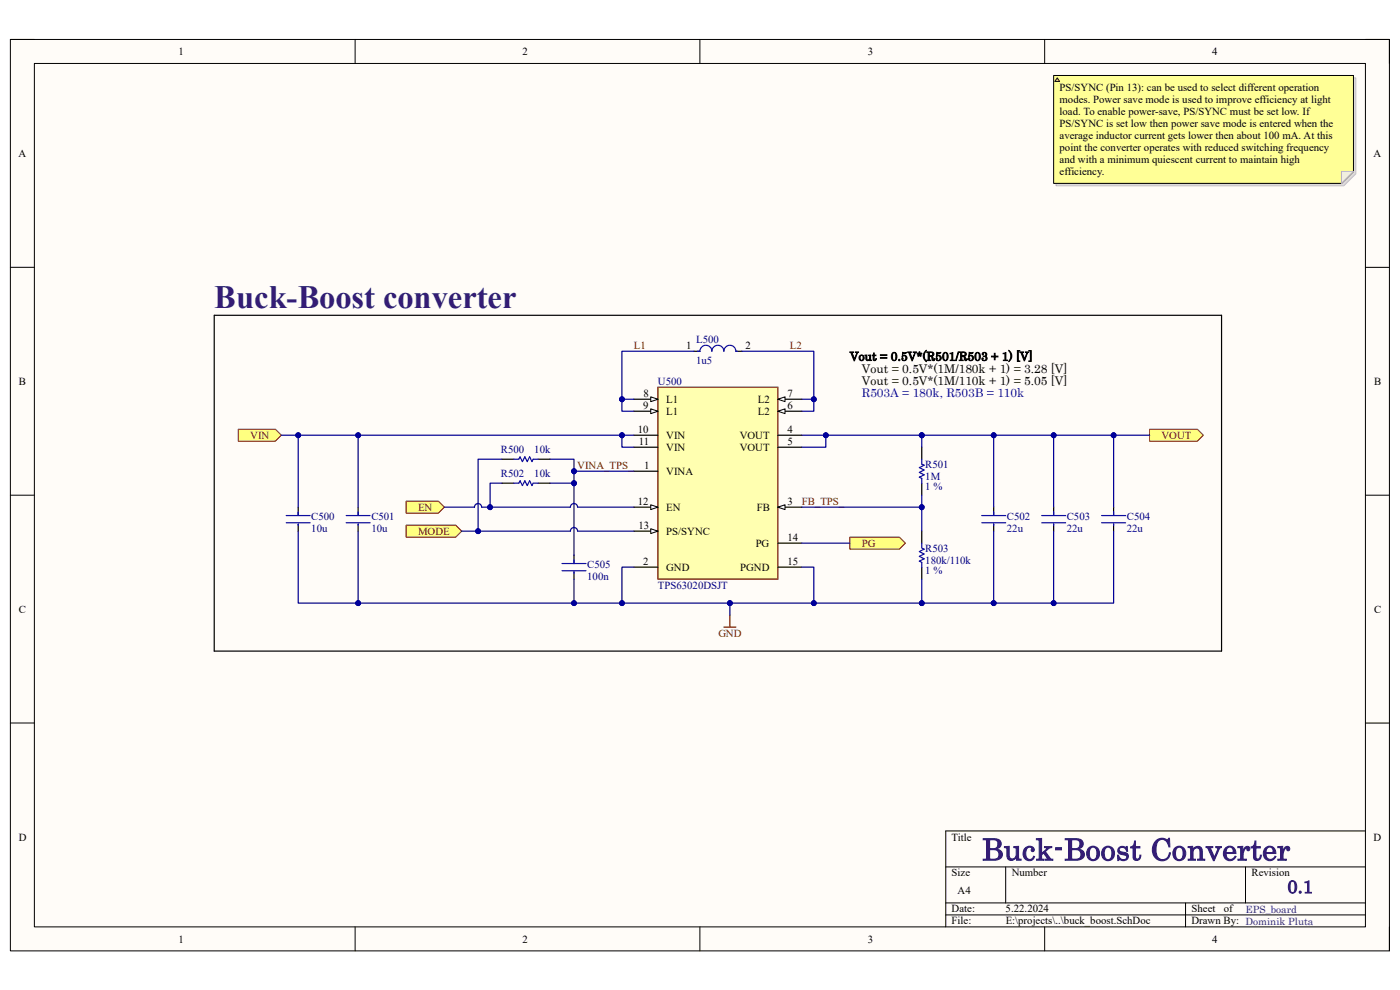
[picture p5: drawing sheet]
<svg xmlns="http://www.w3.org/2000/svg" width="297mm" height="210mm" viewBox="0 0 297 210" stroke-linecap="round" stroke-linejoin="round" font-family="sans-serif">
<path d="M2.2 8.4h292.6v193.3h-292.6z" fill-rule="evenodd" fill="#fffcf8"/>
<path d="M2.2 8.4h292.6v193.3h-292.6z" fill="none" stroke="#000" stroke-width=".21"/>
<path d="M7.3 13.5h282.4v183.1h-282.4z" fill-rule="evenodd" fill="#fffcf8"/>
<g fill="none" stroke="#000" stroke-width=".21">
<path d="M2.2 8.4h5.1M7.3 13.5h282.4v183.1h-282.4zM75.3 8.4v5.1M148.5 8.4v5.1M221.6 8.4v5.1M289.7 8.4h5.1v5.1M2.2 56.7h5.1M289.7 56.7h5.1M2.2 105h5.1M289.7 105.1h5.1M2.2 153.4h5.1M289.7 153.4h5.1"/>
<path d="M289.7 176.3h-89.1v20.3M75.3 196.6v5.1M148.5 196.6v5.1M200.6 183.9h89.1M200.6 191.5h89.1M200.6 194.1h89.1M213.4 183.9v7.6M221.6 196.6v5.1M251.5 191.5v5.1M264.2 183.9v7.6M294.8 196.6v5.1"/>
</g>
<path d="M153.6 133h2.5M154.8 130.5v2.5" fill="none" stroke="#800000" stroke-width=".25"/>
<path d="M195.5 94.9v2.5M195.5 102.5v2.6M195.5 112.7v2.5M195.5 120.3v2.6" fill="none" stroke="#000" stroke-width=".25"/>
<path d="M195.5 97.4v1l.6 .3-1.1 .5 1.1 .5-1.1 .5 1.1 .5-1.1 .5 .5 .3v1M195.5 115.2v1l.6 .3-1.1 .5 1.1 .5-1.1 .5 1.1 .5-1.1 .5 .5 .3v1" fill="none" stroke="#00f" stroke-width=".25"/>
<path d="M50.5 91.1h7.9l1.3 1.2-1.3 1.3h-7.9z" fill-rule="evenodd" fill="#ffff80"/>
<path d="M50.5 91.1h7.9l1.3 1.2-1.3 1.3h-7.9z" fill="none" stroke="#800000" stroke-width=".21"/>
<path d="M86.2 106.3h6.8l1.3 1.3-1.3 1.3h-6.8z" fill-rule="evenodd" fill="#ffff80"/>
<path d="M86.2 106.3h6.8l1.3 1.3-1.3 1.3h-6.8z" fill="none" stroke="#800000" stroke-width=".21"/>
<path d="M86.2 111.4h10.5l1.3 1.3-1.3 1.3h-10.5z" fill-rule="evenodd" fill="#ffff80"/>
<path d="M86.2 111.4h10.5l1.3 1.3-1.3 1.3h-10.5z" fill="none" stroke="#800000" stroke-width=".21"/>
<path d="M243.9 91.1h10.1l1.3 1.2-1.3 1.3h-10.1z" fill-rule="evenodd" fill="#ffff80"/>
<path d="M243.9 91.1h10.1l1.3 1.2-1.3 1.3h-10.1z" fill="none" stroke="#800000" stroke-width=".21"/>
<path d="M139.6 82.1h25.4v40.8h-25.4z" fill-rule="evenodd" fill="#ffffb0"/>
<path d="M139.6 82.1h25.4v40.8h-25.4z" fill="none" stroke="#800000" stroke-width=".25"/>
<path d="M134.5 92.3h5.1M134.5 94.9h5.1M134.5 100h5.1M165 92.3h5.1M165 94.9h5.1M134.5 107.6h5.1" fill="none" stroke="#000" stroke-width=".25"/>
<path d="M138.1 107.1l1.5 .5-1.5 .5z" fill="#f8fcff"/>
<path d="M138.1 107.1l1.5 .5-1.5 .5z" fill="none" stroke="#000" stroke-width=".21"/>
<path d="M165 107.6h5.1" fill="none" stroke="#000" stroke-width=".25"/>
<path d="M165 107.6l1.5-.5v1z" fill="#f8fcff"/>
<path d="M165 107.6l1.5-.5v1z" fill="none" stroke="#000" stroke-width=".21"/>
<path d="M134.5 84.7h5.1" fill="none" stroke="#000" stroke-width=".25"/>
<path d="M138.1 84.2l1.5 .5-1.5 .5z" fill="#f8fcff"/>
<path d="M138.1 84.2l1.5 .5-1.5 .5z" fill="none" stroke="#000" stroke-width=".21"/>
<path d="M134.5 87.2h5.1" fill="none" stroke="#000" stroke-width=".25"/>
<path d="M138.1 86.7l1.5 .5-1.5 .5z" fill="#f8fcff"/>
<path d="M138.1 86.7l1.5 .5-1.5 .5z" fill="none" stroke="#000" stroke-width=".21"/>
<path d="M165 87.2h5.1" fill="none" stroke="#000" stroke-width=".25"/>
<path d="M165 87.2l1.5-.5v1z" fill="#f8fcff"/>
<path d="M165 87.2l1.5-.5v1z" fill="none" stroke="#000" stroke-width=".21"/>
<path d="M165 84.7h5.1" fill="none" stroke="#000" stroke-width=".25"/>
<path d="M165 84.7l1.5-.5v1z" fill="#f8fcff"/>
<path d="M165 84.7l1.5-.5v1z" fill="none" stroke="#000" stroke-width=".21"/>
<path d="M134.5 112.7h5.1M165 115.2h5.1" fill="none" stroke="#000" stroke-width=".25"/>
<path d="M138.1 112.2l1.5 .5-1.5 .5z" fill="#f8fcff"/>
<path d="M138.1 112.2l1.5 .5-1.5 .5z" fill="none" stroke="#000" stroke-width=".21"/>
<path d="M147.2 74.5h1.3M156.1 74.5h1.3M63.3 107.6v1.8M63.3 111.2v1.5M121.8 117.8v1.7M121.8 121.3v1.6M134.5 120.3h5.1M165 120.3h5.1" fill="none" stroke="#000" stroke-width=".25"/>
<path d="M148 74.5h.5a1.27 1.27 0 0 1 1.3-1.3 1.27 1.27 0 0 1 1.2 1.3M156.4 74.5h-.3a1.27 1.27 0 0 0-1.3-1.3 1.27 1.27 0 0 0-1.2 1.3 1.27 1.27 0 0 0-1.3-1.3 1.27 1.27 0 0 0-1.3 1.3M60.7 109.4h5.1M60.7 110.9h5.1M63.3 108.6v.8M63.3 111.2v.2M119.2 119.5h5.1M121.8 118.8v.7M119.2 121.1h5.1M121.8 121.3v.3" fill="none" stroke="#00f" stroke-width=".25"/>
<path d="M180.3 114h10.5l1.3 1.2-1.3 1.3h-10.5z" fill-rule="evenodd" fill="#ffff80"/>
<path d="M180.3 114h10.5l1.3 1.2-1.3 1.3h-10.5z" fill="none" stroke="#800000" stroke-width=".21"/>
<g fill="none" stroke="#000" stroke-width=".25">
<path d="M45.5 66.9h213.7v71.2h-213.7zM106.5 97.4h2.6M114.1 97.4h2.6M76 107.6v1.8M76 111.2v1.5M106.5 102.5h2.6M114.1 102.5h2.6M210.8 107.6v1.8M210.8 111.2v1.5M223.5 107.6v1.8M223.5 111.2v1.5M236.3 107.6v1.8"/>
<path d="M236.3 111.2v1.5"/>
</g>
<g fill="none" stroke="#00f" stroke-width=".25">
<path d="M109.1 97.4h1l.2-.5 .5 1 .5-1 .5 1 .6-1 .5 1 .2-.5h1M73.4 109.4h5.1M73.4 110.9h5.1M76 108.6v.8M76 111.2v.2M109.1 102.5h1l.2-.5 .5 1 .5-1 .5 1 .6-1 .5 1 .2-.5h1M208.3 109.4h5.1M208.3 110.9h5.1M210.8 108.6v.8M210.8 111.2v.2M221 109.4h5.1M221 110.9h5.1"/>
<path d="M223.5 108.6v.8M223.5 111.2v.2M233.7 109.4h5.1M233.7 110.9h5.1M236.3 108.6v.8M236.3 111.2v.2"/>
</g>
<path d="M131.9 84.7h2.6" fill="none" stroke="#000080" stroke-width=".25"/>
<circle cx="132" cy="84.7" r=".51" fill="#000080"/>
<circle cx="132" cy="84.7" r=".51" fill="none" stroke="#000080" stroke-width=".21"/>
<path d="M157.4 74.5h15.3v10.2h-2.6" fill="none" stroke="#000080" stroke-width=".25"/>
<circle cx="172.7" cy="84.7" r=".51" fill="#000080"/>
<circle cx="172.7" cy="84.7" r=".51" fill="none" stroke="#000080" stroke-width=".21"/>
<path d="M172.7 84.7v2.5h-2.6" fill="none" stroke="#000080" stroke-width=".25"/>
<circle cx="172.7" cy="84.7" r=".51" fill="#000080"/>
<circle cx="172.7" cy="84.7" r=".51" fill="none" stroke="#000080" stroke-width=".21"/>
<path d="M175.2 92.3v2.6h-5.1" fill="none" stroke="#000080" stroke-width=".25"/>
<circle cx="175.2" cy="92.3" r=".51" fill="#000080"/>
<circle cx="175.2" cy="92.3" r=".51" fill="none" stroke="#000080" stroke-width=".21"/>
<path d="M195.5 105.1v2.5" fill="none" stroke="#000080" stroke-width=".25"/>
<circle cx="195.6" cy="107.6" r=".51" fill="#000080"/>
<circle cx="195.6" cy="107.6" r=".51" fill="none" stroke="#000080" stroke-width=".21"/>
<path d="M170.1 120.3h2.6v7.6" fill="none" stroke="#000080" stroke-width=".25"/>
<circle cx="172.7" cy="127.9" r=".51" fill="#000080"/>
<circle cx="172.7" cy="127.9" r=".51" fill="none" stroke="#000080" stroke-width=".21"/>
<path d="M195.5 92.3v2.6" fill="none" stroke="#000080" stroke-width=".25"/>
<circle cx="195.6" cy="92.3" r=".51" fill="#000080"/>
<circle cx="195.6" cy="92.3" r=".51" fill="none" stroke="#000080" stroke-width=".21"/>
<path d="M131.9 92.3v2.6h2.6" fill="none" stroke="#000080" stroke-width=".25"/>
<circle cx="132" cy="92.3" r=".51" fill="#000080"/>
<circle cx="132" cy="92.3" r=".51" fill="none" stroke="#000080" stroke-width=".21"/>
<path d="M170.1 107.6h25.4v5.1" fill="none" stroke="#000080" stroke-width=".25"/>
<circle cx="195.6" cy="107.6" r=".51" fill="#000080"/>
<circle cx="195.6" cy="107.6" r=".51" fill="none" stroke="#000080" stroke-width=".21"/>
<path d="M154.8 127.9v2.6" fill="none" stroke="#000080" stroke-width=".25"/>
<circle cx="154.8" cy="127.9" r=".51" fill="#000080"/>
<circle cx="154.8" cy="127.9" r=".51" fill="none" stroke="#000080" stroke-width=".21"/>
<path d="M63.3 92.3v15.3" fill="none" stroke="#000080" stroke-width=".25"/>
<circle cx="63.3" cy="92.3" r=".51" fill="#000080"/>
<circle cx="63.3" cy="92.3" r=".51" fill="none" stroke="#000080" stroke-width=".21"/>
<path d="M76 112.7v15.2" fill="none" stroke="#000080" stroke-width=".25"/>
<circle cx="76" cy="127.9" r=".51" fill="#000080"/>
<circle cx="76" cy="127.9" r=".51" fill="none" stroke="#000080" stroke-width=".21"/>
<path d="M76 92.3v15.3" fill="none" stroke="#000080" stroke-width=".25"/>
<circle cx="76" cy="92.3" r=".51" fill="#000080"/>
<circle cx="76" cy="92.3" r=".51" fill="none" stroke="#000080" stroke-width=".21"/>
<path d="M223.5 92.3v15.3" fill="none" stroke="#000080" stroke-width=".25"/>
<circle cx="223.5" cy="92.3" r=".51" fill="#000080"/>
<circle cx="223.5" cy="92.3" r=".51" fill="none" stroke="#000080" stroke-width=".21"/>
<path d="M210.8 112.7v15.2" fill="none" stroke="#000080" stroke-width=".25"/>
<circle cx="210.8" cy="127.9" r=".51" fill="#000080"/>
<circle cx="210.8" cy="127.9" r=".51" fill="none" stroke="#000080" stroke-width=".21"/>
<path d="M210.8 92.3v15.3" fill="none" stroke="#000080" stroke-width=".25"/>
<circle cx="210.8" cy="92.3" r=".51" fill="#000080"/>
<circle cx="210.8" cy="92.3" r=".51" fill="none" stroke="#000080" stroke-width=".21"/>
<path d="M236.3 92.3v15.3" fill="none" stroke="#000080" stroke-width=".25"/>
<circle cx="236.3" cy="92.3" r=".51" fill="#000080"/>
<circle cx="236.3" cy="92.3" r=".51" fill="none" stroke="#000080" stroke-width=".21"/>
<path d="M106.5 102.5h-2.5v5.1M170.1 115.2h10.2" fill="none" stroke="#000080" stroke-width=".25"/>
<circle cx="104" cy="107.6" r=".51" fill="#000080"/>
<circle cx="104" cy="107.6" r=".51" fill="none" stroke="#000080" stroke-width=".21"/>
<path d="M121.8 122.9v5" fill="none" stroke="#000080" stroke-width=".25"/>
<circle cx="121.8" cy="127.9" r=".51" fill="#000080"/>
<circle cx="121.8" cy="127.9" r=".51" fill="none" stroke="#000080" stroke-width=".21"/>
<path d="M236.3 112.7v15.2h-12.8" fill="none" stroke="#000080" stroke-width=".25"/>
<circle cx="223.5" cy="127.9" r=".51" fill="#000080"/>
<circle cx="223.5" cy="127.9" r=".51" fill="none" stroke="#000080" stroke-width=".21"/>
<path d="M116.7 102.5h5.1" fill="none" stroke="#000080" stroke-width=".25"/>
<circle cx="121.8" cy="102.5" r=".51" fill="#000080"/>
<circle cx="121.8" cy="102.5" r=".51" fill="none" stroke="#000080" stroke-width=".21"/>
<path d="M134.5 100h-12.7v17.8" fill="none" stroke="#000080" stroke-width=".25"/>
<circle cx="121.8" cy="102.5" r=".51" fill="#000080"/>
<circle cx="121.8" cy="102.5" r=".51" fill="none" stroke="#000080" stroke-width=".21"/>
<circle cx="121.8" cy="100" r=".51" fill="#000080"/>
<circle cx="121.8" cy="100" r=".51" fill="none" stroke="#000080" stroke-width=".21"/>
<path d="M116.7 97.4h5.1v2.6" fill="none" stroke="#000080" stroke-width=".25"/>
<circle cx="121.8" cy="100" r=".51" fill="#000080"/>
<circle cx="121.8" cy="100" r=".51" fill="none" stroke="#000080" stroke-width=".21"/>
<path d="M106.5 97.4h-5.1v15.3" fill="none" stroke="#000080" stroke-width=".25"/>
<circle cx="101.4" cy="112.7" r=".51" fill="#000080"/>
<circle cx="101.4" cy="112.7" r=".51" fill="none" stroke="#000080" stroke-width=".21"/>
<path d="M94.3 107.6h6.4a.76 .76 0 0 1 .7-.8 .76 .76 0 0 1 .8 .8h18.8a.76 .76 0 0 1 .8-.8 .76 .76 0 0 1 .7 .8h12" fill="none" stroke="#000080" stroke-width=".25"/>
<circle cx="104" cy="107.6" r=".51" fill="#000080"/>
<circle cx="104" cy="107.6" r=".51" fill="none" stroke="#000080" stroke-width=".21"/>
<path d="M170.1 92.3h25.4" fill="none" stroke="#000080" stroke-width=".25"/>
<circle cx="195.6" cy="92.3" r=".51" fill="#000080"/>
<circle cx="195.6" cy="92.3" r=".51" fill="none" stroke="#000080" stroke-width=".21"/>
<circle cx="175.2" cy="92.3" r=".51" fill="#000080"/>
<circle cx="175.2" cy="92.3" r=".51" fill="none" stroke="#000080" stroke-width=".21"/>
<path d="M223.5 112.7v15.2h-28" fill="none" stroke="#000080" stroke-width=".25"/>
<circle cx="195.6" cy="127.9" r=".51" fill="#000080"/>
<circle cx="195.6" cy="127.9" r=".51" fill="none" stroke="#000080" stroke-width=".21"/>
<circle cx="210.8" cy="127.9" r=".51" fill="#000080"/>
<circle cx="210.8" cy="127.9" r=".51" fill="none" stroke="#000080" stroke-width=".21"/>
<circle cx="223.5" cy="127.9" r=".51" fill="#000080"/>
<circle cx="223.5" cy="127.9" r=".51" fill="none" stroke="#000080" stroke-width=".21"/>
<path d="M195.5 92.3h48.4" fill="none" stroke="#000080" stroke-width=".25"/>
<circle cx="195.6" cy="92.3" r=".51" fill="#000080"/>
<circle cx="195.6" cy="92.3" r=".51" fill="none" stroke="#000080" stroke-width=".21"/>
<circle cx="210.8" cy="92.3" r=".51" fill="#000080"/>
<circle cx="210.8" cy="92.3" r=".51" fill="none" stroke="#000080" stroke-width=".21"/>
<circle cx="223.5" cy="92.3" r=".51" fill="#000080"/>
<circle cx="223.5" cy="92.3" r=".51" fill="none" stroke="#000080" stroke-width=".21"/>
<circle cx="236.3" cy="92.3" r=".51" fill="#000080"/>
<circle cx="236.3" cy="92.3" r=".51" fill="none" stroke="#000080" stroke-width=".21"/>
<path d="M134.5 120.3h-2.5v7.6h63.5v-5" fill="none" stroke="#000080" stroke-width=".25"/>
<circle cx="132" cy="127.9" r=".51" fill="#000080"/>
<circle cx="132" cy="127.9" r=".51" fill="none" stroke="#000080" stroke-width=".21"/>
<circle cx="154.8" cy="127.9" r=".51" fill="#000080"/>
<circle cx="154.8" cy="127.9" r=".51" fill="none" stroke="#000080" stroke-width=".21"/>
<circle cx="172.7" cy="127.9" r=".51" fill="#000080"/>
<circle cx="172.7" cy="127.9" r=".51" fill="none" stroke="#000080" stroke-width=".21"/>
<circle cx="195.6" cy="127.9" r=".51" fill="#000080"/>
<circle cx="195.6" cy="127.9" r=".51" fill="none" stroke="#000080" stroke-width=".21"/>
<path d="M147.2 74.5h-15.3v12.7h2.6" fill="none" stroke="#000080" stroke-width=".25"/>
<circle cx="132" cy="84.7" r=".51" fill="#000080"/>
<circle cx="132" cy="84.7" r=".51" fill="none" stroke="#000080" stroke-width=".21"/>
<path d="M59.7 92.3h74.8" fill="none" stroke="#000080" stroke-width=".25"/>
<circle cx="63.3" cy="92.3" r=".51" fill="#000080"/>
<circle cx="63.3" cy="92.3" r=".51" fill="none" stroke="#000080" stroke-width=".21"/>
<circle cx="76" cy="92.3" r=".51" fill="#000080"/>
<circle cx="76" cy="92.3" r=".51" fill="none" stroke="#000080" stroke-width=".21"/>
<circle cx="132" cy="92.3" r=".51" fill="#000080"/>
<circle cx="132" cy="92.3" r=".51" fill="none" stroke="#000080" stroke-width=".21"/>
<path d="M63.3 112.7v15.2h68.6" fill="none" stroke="#000080" stroke-width=".25"/>
<circle cx="76" cy="127.9" r=".51" fill="#000080"/>
<circle cx="76" cy="127.9" r=".51" fill="none" stroke="#000080" stroke-width=".21"/>
<circle cx="121.8" cy="127.9" r=".51" fill="#000080"/>
<circle cx="121.8" cy="127.9" r=".51" fill="none" stroke="#000080" stroke-width=".21"/>
<circle cx="132" cy="127.9" r=".51" fill="#000080"/>
<circle cx="132" cy="127.9" r=".51" fill="none" stroke="#000080" stroke-width=".21"/>
<path d="M98 112.7h23a.76 .76 0 0 1 .8-.8 .76 .76 0 0 1 .7 .8h12" fill="none" stroke="#000080" stroke-width=".25"/>
<circle cx="101.4" cy="112.7" r=".51" fill="#000080"/>
<circle cx="101.4" cy="112.7" r=".51" fill="none" stroke="#000080" stroke-width=".21"/>
<path d="M224 16.5h63.6v20.4l-2.5 2.5h-61.1z" fill-rule="evenodd" fill="#e0ddd7"/>
<path d="M224 16.5h63.6v20.4l-2.5 2.5h-61.1z" fill="none" stroke="#bfbdba" stroke-width=".21"/>
<path d="M223.5 16h63.6v20.4l-2.5 2.5h-61.1z" fill-rule="evenodd" fill="#ffff96"/>
<path d="M223.5 16h63.6v20.4l-2.5 2.5h-61.1z" fill="none" stroke="#000" stroke-width=".21"/>
<path d="M284.6 36.4h2.5l-2.5 2.5z" fill="#f2f0d8"/>
<path d="M284.6 36.4h2.5l-2.5 2.5z" fill="none" stroke="#bfbdba" stroke-width=".21"/>
<path d="M224.3 16.5l.5 .8h-1z" fill="#ffcc78"/>
<path d="M224.3 16.5l.5 .8h-1z" fill="none" stroke="#300" stroke-width=".21"/>
<text font-size="6.9" fill="#351c75" x="45.5" y="65.4">Buck-Boost converter</text>
<text font-size="6.3" fill="#351c75" x="208.3" y="182.5">Buck-Boost Converter</text>
<text font-size="3.8" fill="#351c75" x="273.1" y="189.4">0.1</text>
<g font-size="2.5">
<text x="180.3" y="76.5">Vout = 0.5V*(R501/R503 + 1) [V]</text>
<text x="182.8" y="79">Vout = 0.5V*(1M/180k + 1) = 3.28 [V]</text>
<text x="182.8" y="81.6">Vout = 0.5V*(1M/110k + 1) = 5.05 [V]</text>
</g>
<text font-size="2.5" fill="#00f" x="182.8" y="84.1">R503A = 180k, R503B = 110k</text>
<g font-size="2.3">
<text x="37.9" y="11.7">1</text>
<text x="110.9" y="11.7">2</text>
<text x="184.1" y="11.7">3</text>
<text x="257.1" y="11.7">4</text>
<text x="224.8" y="19.3">PS/SYNC (Pin 13): can be used to select different operation</text>
<text x="224.8" y="21.8">modes. Power save mode is used to improve efficiency at light</text>
<text x="224.8" y="24.4">load. To enable power-save, PS/SYNC must be set low. If</text>
<text x="224.8" y="26.9">PS/SYNC is set low then power save mode is entered when the</text>
<text x="224.8" y="29.5">average inductor current gets lower then about 100 mA. At this</text>
<text x="3.9" y="33.3">A</text>
<text x="224.8" y="32">point the converter operates with reduced switching frequency</text>
<text x="224.8" y="34.6">and with a minimum quiescent current to maintain high</text>
<text x="291.4" y="33.3">A</text>
<text x="224.8" y="37.1">efficiency.</text>
<text x="145.6" y="74">1</text>
<text x="158.2" y="74">2</text>
<text x="4" y="81.6">B</text>
<text x="291.5" y="81.6">B</text>
<text x="136.5" y="86.7">9</text>
<text x="136.5" y="84.2">8</text>
<text x="141.4" y="85.4">L1</text>
<text x="141.4" y="88">L1</text>
<text x="160.8" y="88">L2</text>
<text x="160.8" y="85.4">L2</text>
<text x="167" y="86.7">6</text>
<text x="167" y="84.2">7</text>
<text x="135.3" y="91.8">10</text>
<text x="135.5" y="94.4">11</text>
<text x="141.4" y="93.1">VIN</text>
<text x="141.4" y="95.6">VIN</text>
<text x="156.9" y="93.1">VOUT</text>
<text x="156.9" y="95.6">VOUT</text>
<text x="167" y="91.8">4</text>
<text x="167" y="94.4">5</text>
<text x="136.7" y="99.4">1</text>
<text x="141.4" y="100.7">VINA</text>
<text x="135.3" y="107.1">12</text>
<text x="167" y="107.1">3</text>
<text x="135.4" y="112.1">13</text>
<text x="141.4" y="108.3">EN</text>
<text x="141.4" y="113.4">PS/SYNC</text>
<text x="160.6" y="108.3">FB</text>
<text x="136.5" y="119.8">2</text>
<text x="160.3" y="116">PG</text>
<text x="167" y="114.7">14</text>
<text x="167" y="119.8">15</text>
<text x="141.4" y="121.1">GND</text>
<text x="157.1" y="121.1">PGND</text>
<text x="4" y="130">C</text>
<text x="291.5" y="130">C</text>
<text x="4" y="178.3">D</text>
<text x="201.9" y="178.3">Title</text>
<text x="291.4" y="178.3">D</text>
<text x="201.9" y="185.9">Size</text>
<text x="214.6" y="185.9">Number</text>
<text x="265.5" y="185.9">Revision</text>
<text x="203.2" y="189.7">A4</text>
<text x="201.9" y="193.5">Date:</text>
<text x="201.9" y="196.1">File:</text>
<text x="213.3" y="193.5">5.22.2024</text>
<text x="213.4" y="196.1">E:\projects\..\buck_boost.SchDoc</text>
<text x="252.8" y="196.1">Drawn By: Dominik Pluta</text>
<text x="252.8" y="193.5">Sheet</text>
<text x="259.6" y="193.5">of</text>
<text x="37.9" y="199.9">1</text>
<text x="110.9" y="199.9">2</text>
<text x="184.1" y="199.9">3</text>
<text x="257.1" y="199.9">4</text>
</g>
<g font-size="2.3" fill="#800000">
<text x="134.5" y="74">L1</text>
<text x="167.5" y="74">L2</text>
<text x="53.1" y="93.1">VIN</text>
<text x="246.4" y="93.1">VOUT</text>
<text x="122.5" y="99.4">VINA_TPS_</text>
<text x="170.1" y="107.1">FB_TPS_</text>
<text x="88.7" y="108.3">EN</text>
<text x="88.7" y="113.4">MODE</text>
<text x="182.8" y="116">PG</text>
<text x="152.4" y="135">GND</text>
</g>
<g font-size="2.3" fill="#000080">
<text x="147.7" y="72.7">L500</text>
<text x="147.7" y="77.3">1u5</text>
<text x="139.6" y="81.6">U500</text>
<text x="106.3" y="101.2">R502</text>
<text x="106.3" y="96.1">R500</text>
<text x="113.4" y="101.2">10k</text>
<text x="113.4" y="96.1">10k</text>
<text x="196.3" y="99.2">R501</text>
<text x="196.3" y="101.7">1M</text>
<text x="196.3" y="104">1 %</text>
<text x="66" y="110.4">C500</text>
<text x="66" y="112.9">10u</text>
<text x="78.8" y="110.4">C501</text>
<text x="78.8" y="112.9">10u</text>
<text x="213.6" y="110.4">C502</text>
<text x="213.6" y="112.9">22u</text>
<text x="226.3" y="110.4">C503</text>
<text x="226.3" y="112.9">22u</text>
<text x="239.1" y="110.4">C504</text>
<text x="239.1" y="112.9">22u</text>
<text x="196.3" y="117">R503</text>
<text x="196.3" y="119.5">180k/110k</text>
<text x="124.6" y="120.6">C505</text>
<text x="124.6" y="123.1">100n</text>
<text x="139.6" y="124.9">TPS63020DSJT</text>
<text x="196.3" y="121.8">1 %</text>
</g>
<text font-size="2.1" fill="#351c75" x="264.2" y="193.6">EPS_board</text>
</svg>
